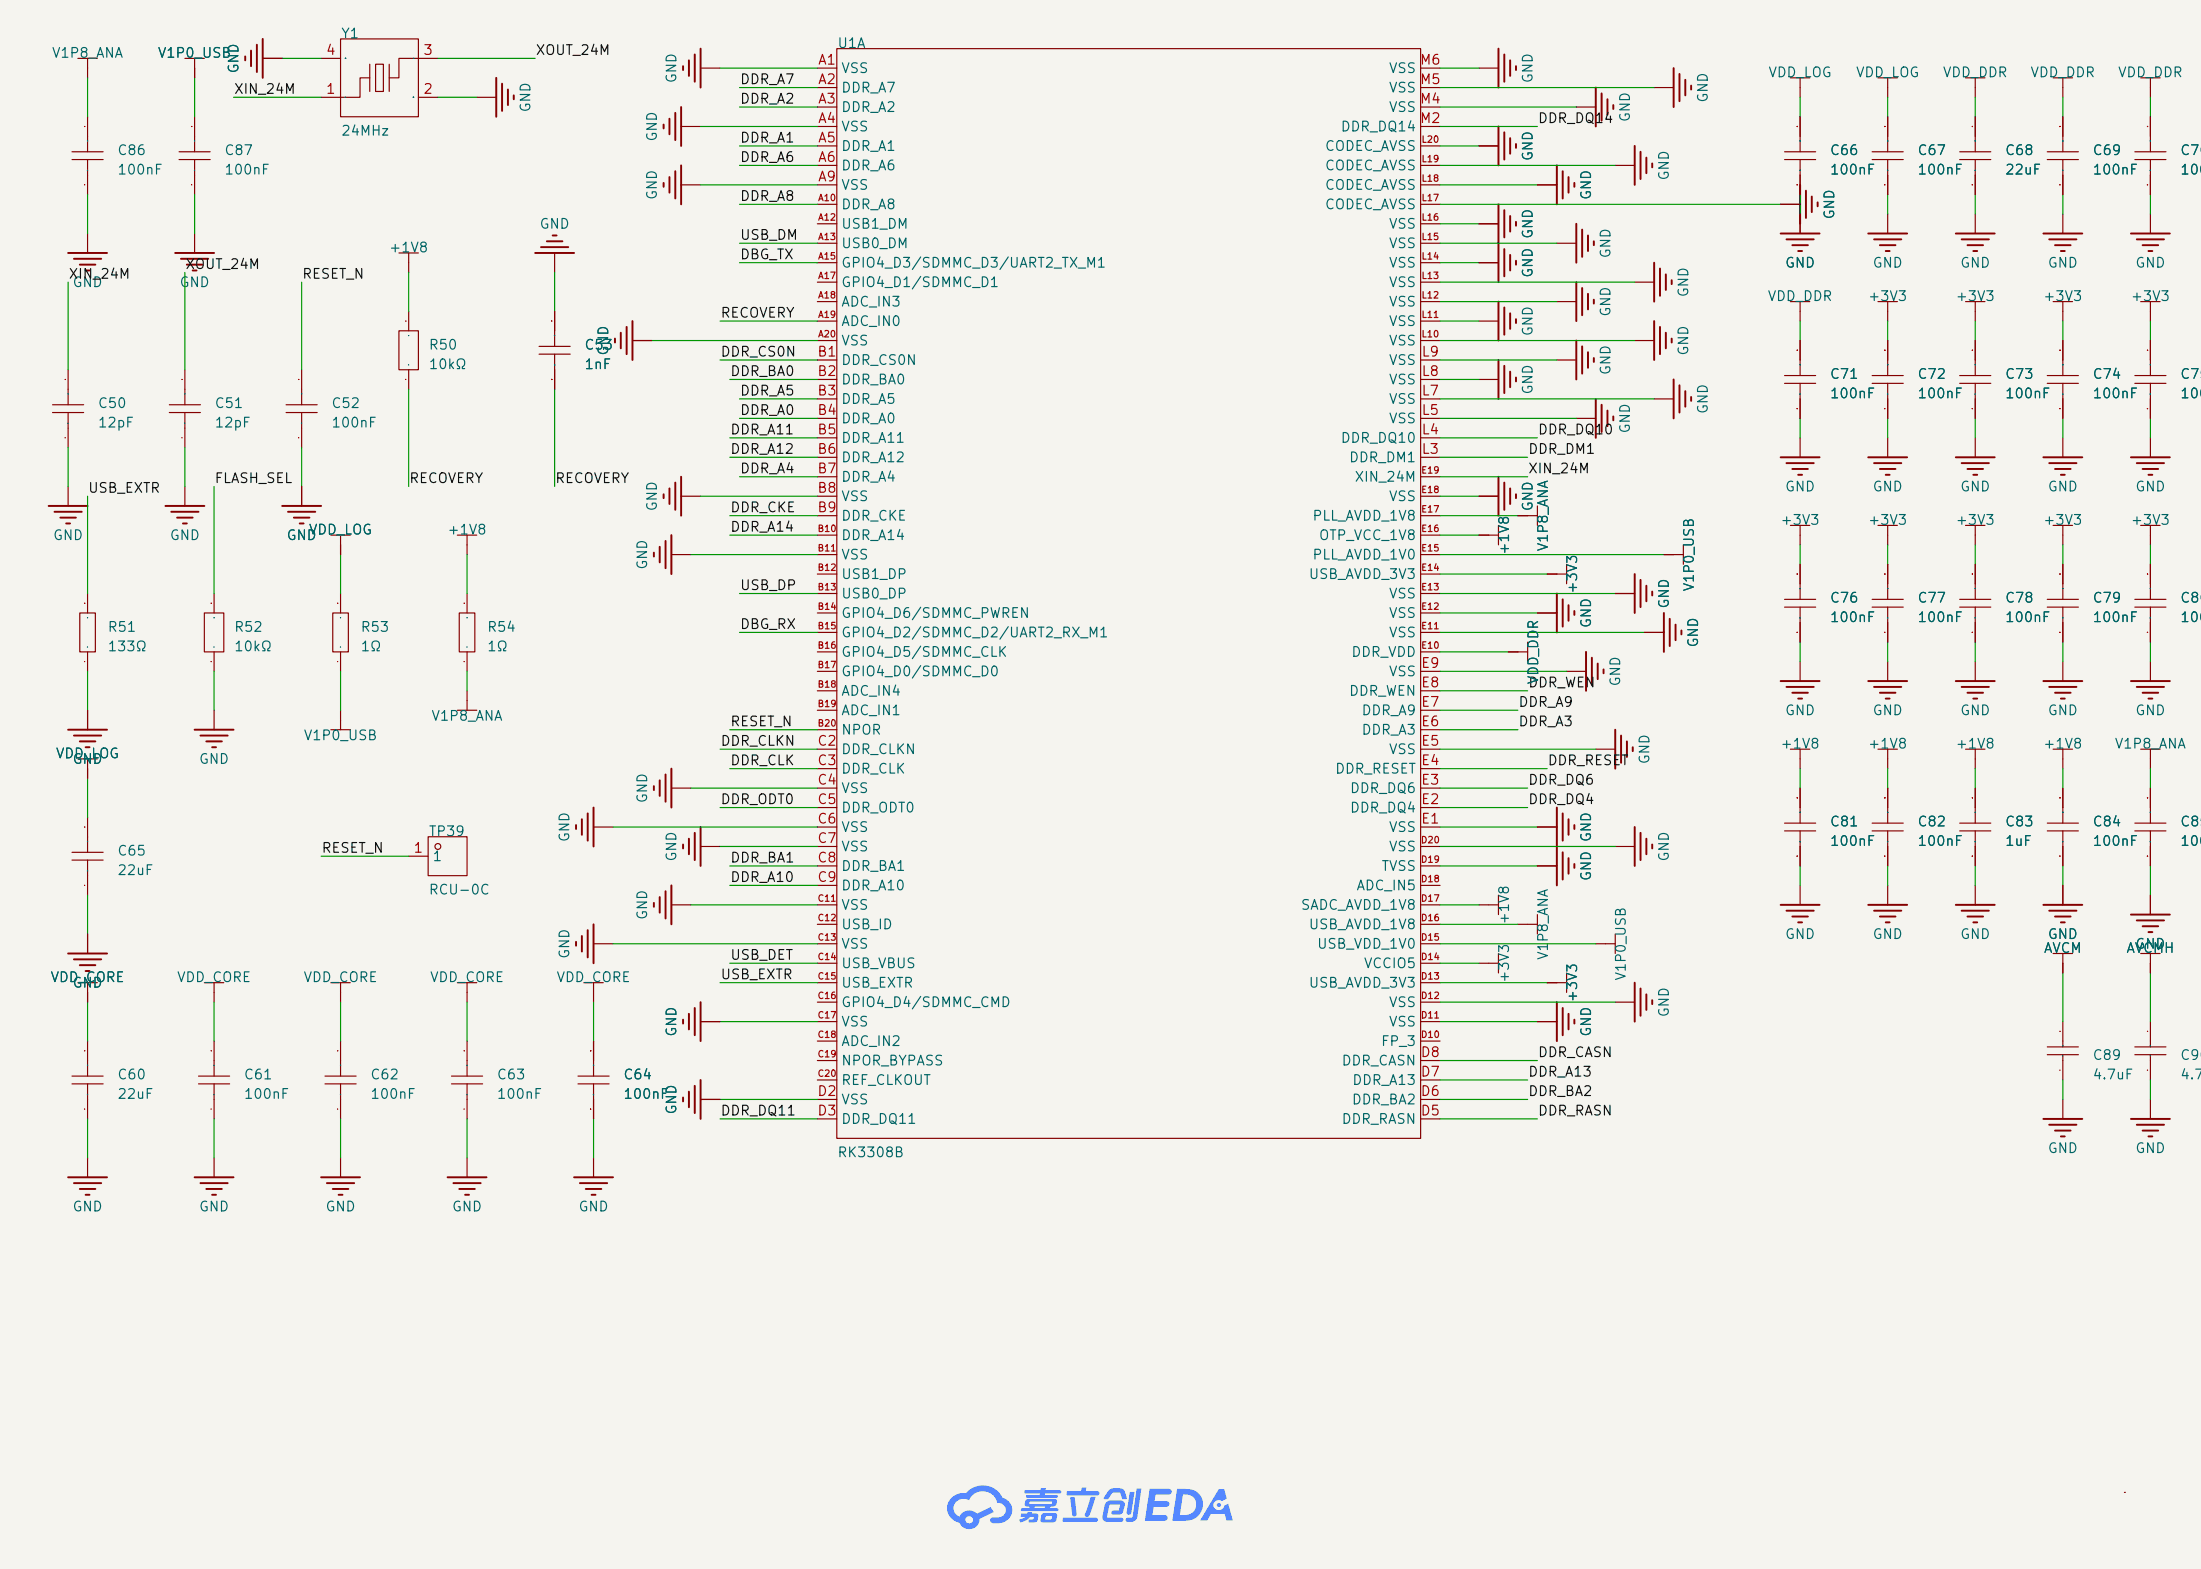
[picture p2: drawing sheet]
<svg xmlns="http://www.w3.org/2000/svg" width="287mm" height="205mm" viewBox="0 0 287 205" stroke-linecap="round" stroke-linejoin="round" font-family="sans-serif">
<path d="M0 0h287.3v204.8h-287.3z" fill="#f5f4ef" stroke="#f5f4ef" stroke-width=".13"/>
<g fill="none" stroke="#840000" stroke-width=".15">
<path d="M24.1 7.6h2.6M25.4 7.6v2.6M34.3 7.6h2.5M193 19.1h2.6M215.9 11.4h2.5M232.9 19.8h4.1M233.7 10.2h2.5M234.9 10.2v2.5M234.9 15.2v4.6M278.6 19.8h4.1M280.7 15.2v4.6M25.4 30.5v2.5"/>
<path d="M193 34.3h2.6M193 29.2h2.6M203.2 39.4h2.5M203.2 31.8h2.5M210.8 21.6h2.6M232.4 26.7h2.5M232.9 20.8h4.1M234.9 20.8v4.6M234.9 27.9v2.6M246.4 27.9v2.6M269.2 27.9v2.6M278.6 20.8h4.1"/>
<path d="M280.7 20.8v4.6M280.7 27.9v2.6M203.2 47h2.5M213.4 44.5h2.5M244.3 49h4.1M244.3 50h4.1M246.4 44.5v4.5M246.4 50v4.6M267.2 49h4.1M267.2 50h4.1M269.2 44.5v4.5M269.2 50v4.6"/>
<path d="M278.6 49h4.1M278.6 50h4.1M280.7 44.5v4.5M280.7 50v4.6M27.9 77.5v2.5M193 69.9h2.6M193 64.8h2.6M195.6 68.6v2.5M198.1 67.3h2.6M200.7 66v2.6M201.9 74.9h2.6M204.5 73.7v2.5"/>
<path d="M210.8 77.5h2.6M217.2 72.4h2.5M219.7 71.1v2.6M244.3 78.2h4.1M244.3 79.2h4.1M246.4 73.7v4.5M246.4 79.2v4.6M255.8 78.2h4M255.8 79.2h4M257.8 73.7v4.5M257.8 79.2v4.6M267.2 78.2h4.1"/>
<path d="M267.2 79.2h4.1M269.2 73.7v4.5M269.2 79.2v4.6M278.6 78.2h4.1M278.6 79.2h4.1M279.4 68.6h2.5M280.7 68.6v2.5M280.7 73.7v4.5M280.7 79.2v4.6M26.7 80h2.5v5.1h-2.5zM27.9 85.1v2.5M43.2 95.3h2.5"/>
<path d="M44.4 92.7v2.6M59.7 92.7h2.5M61 90.2v2.5M208.3 97.8h2.5M214.6 82.6h2.6M256.5 97.8h2.6M257.8 86.4v2.5M257.8 97.8v2.5M268 97.8h2.5M269.2 97.8v2.5M280.7 86.4v2.5M193 118.1h2.6"/>
<path d="M195.6 116.8v2.6M200.7 119.4v2.5M200.7 113h2.5M210.8 110.5h2.6M232.9 107.4h4.1M232.9 108.5h4.1M234.9 102.9v4.5M234.9 108.5v4.5M234.9 115.6v2.5M244.3 107.4h4.1M244.3 108.5h4.1M246.4 102.9v4.5"/>
<path d="M246.4 108.5v4.5M255.8 107.4h4M255.8 108.5h4M257.8 102.9v4.5M257.8 108.5v4.5M267.2 107.4h4.1M267.2 108.5h4.1M269.2 102.9v4.5M269.2 108.5v4.5M269.2 115.6v2.5M280.7 116.8v2.6M198.1 120.7h2.6"/>
<path d="M210.8 130.8h2.6M278.6 136.7h4.1M278.6 137.7h4.1M280.7 133.4v3.3M280.7 137.7v3.3M280.7 143.5v2.6M277.3 194.8h.1"/>
</g>
<g fill="none" stroke="#840000" stroke-width=".25">
<path d="M32 7.4v.5M32.8 6.6v2M33.5 5.8v3.6M34.3 5.1v5.1M195.6 16.5v5.1M196.3 17.3v3.5M197.1 18v2.1M197.9 18.8v.5M213.4 19.1v5M214.1 19.8v3.6M218.4 8.9v5.1M219.2 9.7v3.5"/>
<path d="M220 10.4v2M220.7 11.2v.5M22.9 33h5M23.6 33.8h3.6M24.4 34.5h2M25.1 35.3h.6M195.6 26.7v10.1M196.3 27.4v3.6M196.3 32.5v3.6M197.1 28.2v2M197.1 33.3v2M197.9 29v.5"/>
<path d="M197.9 34v.5M205.7 29.2v5.1M205.7 36.8v5.1M206.5 30v3.5M206.5 37.6v3.5M207.3 30.7v2.1M207.3 38.4v2M208 31.5v.5M208 39.1v.5M214.9 20.6v2M215.6 21.3v.5M232.4 30.5h5.1"/>
<path d="M233.2 31.2h3.5M233.9 32h2.1M234.7 32.8h.5M234.9 24.1v5.1M235.7 24.9v3.5M236.5 25.7v2M237.2 26.4v.5M243.8 30.5h5.1M244.6 31.2h3.6M245.4 32h2M246.1 32.8h.5M266.7 30.5h5.1"/>
<path d="M267.5 31.2h3.5M268.2 32h2.1M269 32.8h.5M278.1 30.5h5.1M278.9 31.2h3.5M279.7 32h2M280.4 32.8h.5M205.7 44.5v5M206.5 45.2v3.6M207.3 46v2M208 46.7v.5M215.9 41.9v5.1"/>
<path d="M216.7 42.7v3.5M217.4 43.4v2.1M218.2 44.2v.5M195.6 62.2v5.1M196.3 63v3.5M197.1 63.8v2M197.9 64.5v.5M213.4 74.9v5.1M214.1 75.7v3.5M214.9 76.5v2M215.6 77.2v.5M210.8 95.3v5"/>
<path d="M211.6 96v3.6M212.3 96.8v2M213.1 97.5v.5M217.2 80v5.1M217.9 80.8v3.5M218.7 81.5v2.1M219.5 82.3v.5M255.3 88.9h5M256 89.7h3.6M256.8 90.4h2M257.6 91.2h.5M278.1 88.9h5.1"/>
<path d="M278.9 89.7h3.5M279.7 90.4h2M280.4 91.2h.5M203.2 110.5v5.1M204 111.3v3.5M204.7 112v2M205.5 112.8v.5M213.4 108v5M214.1 108.7v3.6M214.9 109.5v2M215.6 110.2v.5M232.4 118.1h5.1"/>
<path d="M233.2 118.9h3.5M233.9 119.6h2.1M266.7 118.1h5.1M267.5 118.9h3.5M268.2 119.6h2.1M278.1 119.4h5.1M213.4 128.3v5.1M214.1 129v3.6M214.9 129.8v2M215.6 130.6v.5M234.7 120.4h.5M269 120.4h.5"/>
<path d="M278.9 120.1h3.5M279.7 120.9h2M280.4 121.7h.5M278.1 146.1h5.1M278.9 146.8h3.5M279.7 147.6h2M280.4 148.3h.5"/>
</g>
<g fill="#58f">
<path d="M124.2 195.5a2.61 2.61 0 0 1 1.9-.6l.5-.4a2.84 2.84 0 0 1 4.2 1 1.69 1.69 0 0 1 1.3 1.9 1.69 1.69 0 0 1-1.8 1.4h-.8l-.2-.2-.1-.2 .3-.3 1.1-.1 .3-.1 .3-.4 .1-.3-.1-.5-.3-.3-.4-.2a.35 .35 0 0 1-.4-.1 .35 .35 0 0 1-.1-.3 1.95 1.95 0 0 0-1.7-1.1 1.95 1.95 0 0 0-1.8 1.1l-.8-.2-.8 .3a1.17 1.17 0 0 0 .3 2.1 1.4 1.4 0 0 1 2.3-.4l1.8-.9 .4 .7-1.9 .9v.1a1.41 1.41 0 0 1-1.2 1.2 1.41 1.41 0 0 1-1.4-.9l-.8-.3h1.6l.1 .3 .4 .1 .4-.1 .1-.4-.2-.3-.3-.1-.4 .2-.1 .3h-1.6a1.85 1.85 0 0 1-.2-2.9z"/>
<path d="M133.3 197.6h.8l.1-.2h.5l-.1 .2h.8l.1 .3-.1 .6-.3 .2h-.8v-.4h.5l.1-.1v-.2h-.4a2.12 2.12 0 0 1-1.3 .7l-.2-.3 .9-.4h-.7z"/>
<path d="M133.8 194.5h2l.1-.3h.6l-.1 .3h1.9l.2 .3-.2 .1h-1.9v.2l1.6 .1 .1 .1-.2 .2h-3.9l-.1-.1 .1-.3h1.7v-.2h-1.9l-.1-.1z"/>
<path d="M133.9 195.8l.3-.1h3.6l.2 .2-.2 .5-.2 .2h-.5l-.1 .3h1l.1 .1v.1l-.1 .1h-4.7v-.3h1.1l-.1-.3h.7l.1 .3h1.2l.1-.3h-2.4l-.2-.1v-.3h.5l.1 .1h2.8h.1v-.2l-.1-.1h-2.7l-.1 .1-.1 .1h-.5z"/>
<path d="M136 197.6l.4-.1h1.4l.2 .3-.1 .7-.4 .2h-1.6l-.1-.2v-.2l1.4 .1 .1-.1v-.3l-.1-.1h-.6l-.1 .1-.1 .3h-.6z"/>
<path d="M139.7 195.4h.6l.2 2.3-.2 .2h-.2l-.2-.1z"/>
<path d="M139.3 194.7h1.8l.1-.5h.6l-.1 .5h1.6l.1 .1 .1 .1-.1 .2-.2 .1h-3.9l-.1-.1z"/>
<path d="M142.4 195.4h.6l-.8 2.3-.1 .2-.3 .1-.2-.1v-.2z"/>
<path d="M138.7 198.1h4.3l.2 .1 .1 .2-.1 .2-.2 .1h-4.2l-.1-.2z"/>
<path d="M144.7 194.5l.6-.2h1.2l.3 .4 .3 .9-.6 .1-.3-.9h-.8l-.3 .1-.5 .8h-.5v-.2z"/>
<path d="M144.4 196.1l.6-.2h1.3l.4 .2 .1 .4-.2 .8-.2 .2-.4 .2h-.8l-.1-.2 .1-.3 .8-.1 .2-.7h-1.3l-.4 1.6 .1 .1h1.8l.2 .2-.1 .3-.2 .1h-1.8l-.5-.3-.1-.4 .3-1.6z"/>
<path d="M147.5 194.7h.6l-.5 2.8-.1 .2h-.2l-.2-.1-.1-.2z"/>
<path d="M148.4 194.3h.6l-.6 3.7a.86 .86 0 0 1-.8 .7l-.5-.1-.2-.2 .2-.3h.6l.1-.1z"/>
<path d="M150.1 194.3h2.5l.3 .2v.4l-.3 .2h-1.8l-.1 .8h1.6l.3 .2v.3l-.1 .2-.2 .1h-1.7l-.2 1.1h1.8l.2 .3-.2 .4h-2.8z"/>
<path d="M153.6 194.3l1.4 .1 .7 .1 .6 .3 .4 .5 .3 .7-.1 .9-.3 .7-.6 .6-.9 .3h-2.1l.1-.7h1.5l.7-.1 .5-.4 .3-.7v-.7l-.3-.5-.6-.3h-.8l-.4 2.7h-.9z"/>
<path d="M159.1 194.4h.7l.3 1.2-.6 .3-.4-.1-.5 .1-.2 .4v.4l.4 .4h.4l.4-.2 .2-.4 .5-.2 .6 2.2h-.8l-.3-.9h-1.7l-.5 .9h-1z"/>
<circle cx="159.1" cy="196.5" r=".27"/>
</g>
<g fill="none" stroke="#840000" stroke-width=".15">
<path d="M9.4 19.8h4.1M10.2 7.6h2.5M11.4 7.6v2.6M11.4 15.2v4.6M23.4 19.8h4M25.4 8.9v1.3M25.4 15.2v4.6M34.3 7.6h2.5M41.9 7.6h2.5M44.4 5.1h10.2v10.1h-10.2zM48.3 10.2h-1.3v2.5h-5.1M48.3 8.4v3.5"/>
<path d="M49 8.4h1v3.5h-1zM50.8 8.4v3.5M54.6 12.7h2.5M57.1 7.6h-5v2.6h-1.3M62.2 12.7h2.6M88.9 16.5h2.5M91.4 8.9h2.6M106.7 14h2.5M106.7 8.9h2.5M106.7 11.4h2.5M106.7 16.5h2.5M106.7 19.1h2.5"/>
<path d="M109.2 6.4h76.2v142.2h-76.2zM185.4 14h2.6M185.4 8.9h2.6M185.4 11.4h2.6M185.4 16.5h2.6M185.4 19.1h2.6M193 8.9h2.6M193 19.1h2.6M205.7 14h2.6M234.9 15.2v2.6M244.3 19.8h4.1M245.1 10.2h2.5"/>
<path d="M246.4 10.2v2.5M246.4 15.2v4.6M255.8 19.8h4M256.5 10.2h2.6M257.8 10.2v2.5M257.8 15.2v4.6M267.2 19.8h4.1M268 10.2h2.5M269.2 10.2v2.5M269.2 15.2v4.6M279.4 10.2h2.5M280.7 10.2v2.5"/>
<path d="M280.7 15.2v2.6M9.4 20.8h4.1M11.4 20.8v4.6M11.4 30.5v2.5M23.4 20.8h4M25.4 20.8v4.6M52.1 33h2.5M53.3 33v2.6M72.4 33v2.6M88.9 24.1h2.5M106.7 39.4h2.5M106.7 36.8h2.5"/>
<path d="M106.7 24.1h2.5M106.7 21.6h2.5M106.7 26.7h2.5M106.7 29.2h2.5M106.7 31.8h2.5M106.7 34.3h2.5M185.4 39.4h2.6M185.4 36.8h2.6M185.4 24.1h2.6M185.4 21.6h2.6M185.4 26.7h2.6M185.4 29.2h2.6"/>
<path d="M185.4 31.8h2.6M185.4 34.3h2.6M193 29.2h2.6M193 34.3h2.6M200.7 24.1h2.5M213.4 36.8h2.5M232.4 26.7h2.5M233.7 39.4h2.5M234.9 22.9v2.5M234.9 27.9v2.6M234.9 39.4v2.5M244.3 20.8h4.1"/>
<path d="M245.1 39.4h2.5M246.4 20.8v4.6M246.4 39.4v2.5M255.8 20.8h4M256.5 39.4h2.6M257.8 20.8v4.6M257.8 27.9v2.6M257.8 39.4v2.5M267.2 20.8h4.1M268 39.4h2.5M269.2 20.8v4.6M269.2 39.4v2.5"/>
<path d="M279.4 39.4h2.5M280.7 22.9v2.5M280.7 39.4v2.5M6.9 52.8h4M6.9 53.8h4M8.9 48.3v4.5M8.9 53.8v4.6M22.1 52.8h4.1M22.1 53.8h4.1M24.1 48.3v4.5M24.1 53.8v4.6M37.3 52.8h4.1"/>
<path d="M37.3 53.8h4.1M39.4 48.3v4.5M39.4 53.8v4.6M52.1 43.2h2.5v5.1h-2.5zM53.3 40.6v2.6M53.3 48.3v2.5M70.4 45.2h4M70.4 46.2h4M72.4 40.6v4.6M72.4 46.2v4.6M82.5 44.5h2.6M106.7 49.5h2.5"/>
<path d="M106.7 41.9h2.5M106.7 54.6h2.5M106.7 52.1h2.5M106.7 44.5h2.5M106.7 47h2.5M106.7 57.2h2.5M106.7 59.7h2.5M185.4 49.5h2.6M185.4 41.9h2.6M185.4 54.6h2.6M185.4 52.1h2.6M185.4 44.5h2.6"/>
<path d="M185.4 47h2.6M185.4 57.2h2.6M185.4 59.7h2.6M193 49.5h2.6M193 41.9h2.6M205.7 54.6h2.6M215.9 52.1h2.5M232.9 49h4.1M232.9 50h4.1M234.9 44.5v4.5M234.9 50v4.6M234.9 57.2v2.5"/>
<path d="M246.4 44.5v2.5M246.4 52.1v2.5M246.4 57.2v2.5M255.8 49h4M255.8 50h4M257.8 44.5v4.5M257.8 50v4.6M257.8 57.2v2.5M269.2 44.5v2.5M269.2 52.1v2.5M269.2 57.2v2.5M280.7 44.5v2.5"/>
<path d="M280.7 52.1v2.5M280.7 57.2v2.5M8.9 63.5v2.5M11.4 77.5v2.5M24.1 63.5v2.5M39.4 63.5v2.5M43.2 69.9h2.5M44.4 69.9v2.5M44.4 77.5v2.5M59.7 69.9h2.5M61 69.9v2.5M61 77.5v2.5"/>
<path d="M87.6 72.4h2.6M88.9 64.8h2.5M106.7 69.9h2.5M106.7 62.2h2.5M106.7 64.8h2.5M106.7 67.3h2.5M106.7 72.4h2.5M106.7 74.9h2.5M106.7 77.5h2.5M185.4 69.9h2.6M185.4 62.2h2.6M185.4 64.8h2.6"/>
<path d="M185.4 67.3h2.6M185.4 72.4h2.6M185.4 74.9h2.6M185.4 77.5h2.6M193 69.9h1.3M193 64.8h2.6M198.1 67.3h1.3M201.9 74.9h1.3M210.8 77.5h2.6M217.2 72.4h1.2M232.9 78.2h4.1M232.9 79.2h4.1"/>
<path d="M233.7 68.6h2.5M234.9 68.6v2.5M234.9 73.7v4.5M234.9 79.2v4.6M245.1 68.6h2.5M246.4 68.6v2.5M246.4 73.7v2.5M256.5 68.6h2.6M257.8 68.6v2.5M257.8 73.7v2.5M268 68.6h2.5M269.2 68.6v2.5"/>
<path d="M269.2 73.7v2.5M280.7 73.7v2.5M10.2 99.1h2.5M10.4 80h2v5.1h-2zM11.4 85.1v2.5M11.4 92.7v2.6M11.4 99.1v2.5M27.9 92.7v2.6M43.4 80h2.1v5.1h-2.1zM44.4 85.1v2.5M59.9 80h2.1v5.1h-2.1zM61 85.1v2.5"/>
<path d="M106.7 80h2.5M106.7 97.8h2.5M106.7 87.6h2.5M106.7 85.1h2.5M106.7 82.6h2.5M106.7 90.2h2.5M106.7 92.7h2.5M106.7 95.3h2.5M185.4 80h2.6M185.4 97.8h2.6M185.4 87.6h2.6M185.4 85.1h2.6"/>
<path d="M185.4 82.6h2.6M185.4 90.2h2.6M185.4 92.7h2.6M185.4 95.3h2.6M196.8 85.1h2.6M199.4 83.8v2.6M200.7 80h2.5M204.5 87.6h2.5M214.6 82.6h2.6M233.7 97.8h2.5M234.9 86.4v2.5M234.9 97.8v2.5"/>
<path d="M245.1 97.8h2.5M246.4 81.3v2.5M246.4 86.4v2.5M246.4 97.8v2.5M257.8 81.3v2.5M269.2 81.3v2.5M269.2 86.4v2.5M279.4 97.8h2.5M280.7 81.3v2.5M280.7 97.8v2.5M9.4 111.3h4.1M9.4 112.3h4.1"/>
<path d="M11.4 106.7v4.6M11.4 112.3v4.5M53.3 111.8h2.6M55.9 109.2h5.1v5.1h-5.1zM77.5 108h2.5M87.6 118.1h2.6M87.6 102.9h2.6M91.4 110.5h2.6M106.7 108h2.5M106.7 118.1h2.5M106.7 100.3h2.5M106.7 102.9h2.5"/>
<path d="M106.7 105.4h2.5M106.7 110.5h2.5M106.7 113h2.5M106.7 115.6h2.5M185.4 108h2.6M185.4 118.1h2.6M185.4 100.3h2.6M185.4 102.9h2.6M185.4 105.4h2.6M185.4 110.5h2.6M185.4 113h2.6M185.4 115.6h2.6"/>
<path d="M200.7 108h2.5M200.7 113h2.5M234.9 102.9v2.5M234.9 110.5v2.5M246.4 102.9v2.5M246.4 110.5v2.5M246.4 115.6v2.5M257.8 102.9v2.5M257.8 110.5v2.5M257.8 115.6v2.5M269.2 102.9v2.5M269.2 110.5v2.5"/>
<path d="M269.2 115.6v2.5M278.6 107.4h4.1M278.6 108.5h4.1M280.7 102.9v4.5M280.7 108.5v4.5M280.7 116.8v2.6M10.2 128.3h2.5M11.4 121.9v2.6M11.4 128.3v2.5M11.4 135.9v4.6M26.7 128.3h2.5M27.9 128.3v2.5"/>
<path d="M27.9 135.9v4.6M43.2 128.3h2.5M44.4 128.3v2.5M44.4 135.9v4.6M59.7 128.3h2.5M61 128.3v2.5M61 135.9v4.6M76.2 128.3h2.5M77.5 123.2h2.5M77.5 128.3v2.5M77.5 135.9v4.6M91.4 133.4h2.6"/>
<path d="M106.7 123.2h2.5M106.7 133.4h2.5M106.7 128.3h2.5M106.7 125.7h2.5M106.7 120.7h2.5M106.7 130.8h2.5M106.7 135.9h2.5M106.7 138.4h2.5M185.4 123.2h2.6M185.4 133.4h2.6M185.4 128.3h2.6M185.4 125.7h2.6"/>
<path d="M185.4 120.7h2.6M185.4 130.8h2.6M185.4 135.9h2.6M185.4 138.4h2.6M193 125.7h2.6M195.6 124.5v2.5M200.7 133.4h2.5M201.9 128.3h2.6M204.5 127v2.5M208.3 123.2h2.5M210.8 121.9v2.6M267.2 136.7h4.1"/>
<path d="M267.2 137.7h4.1M268 124.5h2.5M269.2 124.5v2.5M269.2 133.4v3.3M269.2 137.7v3.3M279.4 124.5h2.5M280.7 124.5v2.5M9.4 140.5h4.1M9.4 141.5h4.1M11.4 141.5v4.6M11.4 151.1v2.6M25.9 140.5h4.1"/>
<path d="M25.9 141.5h4.1M27.9 141.5v4.6M27.9 151.1v2.6M42.4 140.5h4.1M42.4 141.5h4.1M44.4 141.5v4.6M44.4 151.1v2.6M58.9 140.5h4.1M58.9 141.5h4.1M61 141.5v4.6M61 151.1v2.6M75.4 140.5h4.1"/>
<path d="M75.4 141.5h4.1M77.5 141.5v4.6M77.5 151.1v2.6M91.4 143.5h2.6M106.7 141h2.5M106.7 143.5h2.5M106.7 146.1h2.5M185.4 141h2.6M185.4 143.5h2.6M185.4 146.1h2.6M269.2 143.5v2.6"/>
<circle cx="57.2" cy="110.5" r=".38"/>
</g>
<g fill="none" stroke="#840000" stroke-width=".25">
<path d="M64.8 10.2v5M65.5 10.9v3.6M66.3 11.7v2M67.1 12.4v.6M86.6 16.3v.5M87.4 15.5v2M88.1 14.7v3.6M88.9 14v5.1M89.2 8.6v.5M89.9 7.9v2M90.7 7.1v3.6M91.4 6.4v5"/>
<path d="M195.6 6.4v5M196.3 7.1v3.6M197.1 7.9v2M197.9 8.6v.5M208.3 11.4v5.1M209 12.2v3.5M209.8 13v2M210.6 13.7v.5M8.9 33h5.1M9.7 33.8h3.5M10.4 34.5h2M11.2 35.3h.5"/>
<path d="M69.8 33h5.1M70.6 32.3h3.6M71.4 31.5h2M72.1 30.7h.5M86.6 23.9v.5M87.4 23.1v2M88.1 22.4v3.5M88.9 21.6v5.1M195.6 39.4v5.1M203.2 21.6v5.1M204 22.4v3.5M204.7 23.1v2"/>
<path d="M205.5 23.9v.5M215.9 34.3v5.1M216.7 35.1v3.5M217.4 35.8v2M218.2 36.6v.5M255.3 30.5h5M256 31.2h3.6M256.8 32h2M257.6 32.8h.5M80.3 44.2v.5M81 43.4v2.1M81.8 42.7v3.5"/>
<path d="M82.5 41.9v5.1M195.6 47v5.1M196.3 40.1v3.6M196.3 47.8v3.5M197.1 40.9v2M197.1 48.5v2M197.9 41.7v.5M197.9 49.3v.5M208.3 52.1v5.1M209 52.8v3.6M209.8 53.6v2M210.6 54.4v.5"/>
<path d="M218.4 49.5v5.1M219.2 50.3v3.5M220 51.1v2M220.7 51.8v.5M232.4 59.7h5.1M243.8 59.7h5.1M255.3 59.7h5M266.7 59.7h5.1M278.1 59.7h5.1M6.3 66h5.1M7.1 66.8h3.6M7.9 67.6h2"/>
<path d="M8.6 68.3h.5M21.6 66h5.1M22.4 66.8h3.5M23.1 67.6h2M23.9 68.3h.5M36.8 66h5.1M37.6 66.8h3.5M38.4 67.6h2M39.1 68.3h.5M85.3 72.1v.5M86.1 71.4v2M86.6 64.5v.5"/>
<path d="M86.9 70.6v3.6M87.4 63.8v2M87.6 69.9v5M88.1 63v3.5M88.9 62.2v5.1M203.2 77.5v5.1M204 78.2v3.6M204.7 79v2M205.5 79.8v.5M233.2 60.5h3.5M233.9 61.2h2.1M234.7 62h.5"/>
<path d="M244.6 60.5h3.6M245.4 61.2h2M246.1 62h.5M256 60.5h3.6M256.8 61.2h2M257.6 62h.5M267.5 60.5h3.5M268.2 61.2h2.1M269 62h.5M278.9 60.5h3.5M279.7 61.2h2M280.4 62h.5"/>
<path d="M8.9 95.3h5.1M9.7 96h3.5M10.4 96.8h2M11.2 97.5h.5M25.4 95.3h5.1M26.2 96h3.5M26.9 96.8h2.1M27.7 97.5h.5M207 85.1v5.1M207.8 85.9v3.5M208.5 86.6v2M209.3 87.4v.5"/>
<path d="M232.4 88.9h5.1M233.2 89.7h3.5M233.9 90.4h2.1M234.7 91.2h.5M243.8 88.9h5.1M244.6 89.7h3.6M245.4 90.4h2M246.1 91.2h.5M266.7 88.9h5.1M267.5 89.7h3.5M268.2 90.4h2.1M269 91.2h.5"/>
<path d="M75.2 107.7v.5M75.9 106.9v2.1M76.7 106.2v3.5M77.5 105.4v5.1M85.3 102.6v.5M85.3 117.9v.5M86.1 101.9v2M86.1 117.1v2M86.9 101.1v3.5M86.9 116.3v3.6M87.6 100.3v5.1M87.6 115.6v5.1"/>
<path d="M89.2 110.2v.5M89.9 109.5v2M90.7 108.7v3.6M91.4 108v5M203.2 105.4v5.1M204 106.2v3.5M204.7 106.9v2.1M205.5 107.7v.5M243.8 118.1h5.1M244.6 118.9h3.6M245.4 119.6h2M255.3 118.1h5"/>
<path d="M256 118.9h3.6M256.8 119.6h2M8.9 124.5h5.1M9.7 125.2h3.5M10.4 126h2M11.2 126.7h.5M75.2 122.9v.5M75.9 122.2v2M76.7 121.4v3.6M77.5 120.7v5M89.2 133.1v.5M89.9 132.3v2.1"/>
<path d="M90.7 131.6v3.5M91.4 130.8v5.1M203.2 130.8v5.1M204 131.6v3.5M204.7 132.3v2.1M205.5 133.1v.5M246.1 120.4h.5M257.6 120.4h.5M8.9 153.7h5.1M9.7 154.4h3.5M10.4 155.2h2M11.2 156h.5"/>
<path d="M25.4 153.7h5.1M26.2 154.4h3.5M26.9 155.2h2.1M27.7 156h.5M41.9 153.7h5.1M42.7 154.4h3.5M43.4 155.2h2.1M44.2 156h.5M58.4 153.7h5.1M59.2 154.4h3.5M59.9 155.2h2.1M60.7 156h.5"/>
<path d="M74.9 153.7h5.1M75.7 154.4h3.5M76.5 155.2h2M77.2 156h.5M89.2 143.3v.5M89.9 142.5v2M90.7 141.7v3.6M91.4 141v5.1M266.7 146.1h5.1M267.5 146.8h3.5M268.2 147.6h2.1M269 148.3h.5"/>
</g>
<g fill="none" stroke="#009600" stroke-width=".15">
<path d="M11.4 10.2v5M25.4 10.2v5M30.5 12.7h11.4M36.8 7.6h5.1M57.1 7.6h12.7M57.1 12.7h5.1M91.4 16.5h15.3M94 8.9h12.7M96.5 19.1h10.2M96.5 14h10.2M96.5 11.4h10.2M188 19.1h5"/>
<path d="M188 14h17.7M188 8.9h5M188 11.4h27.9M188 16.5h12.7M234.9 12.7v2.5M246.4 12.7v2.5M257.8 12.7v2.5M269.2 12.7v2.5M280.7 12.7v2.5M8.9 36.8v11.5M11.4 25.4v5.1M24.1 35.6v12.7"/>
<path d="M25.4 25.4v5.1M39.4 36.8v11.5M53.3 35.6v5M72.4 35.6v5M91.4 24.1h15.3M96.5 34.3h10.2M96.5 21.6h10.2M96.5 26.7h10.2M96.5 31.8h10.2M188 24.1h12.7M188 34.3h5M188 21.6h22.8"/>
<path d="M188 26.7h44.4M188 31.8h15.2M188 29.2h5M188 39.4h15.2M188 36.8h25.4M234.9 25.4v2.5M246.4 25.4v2.5M257.8 25.4v2.5M269.2 25.4v2.5M280.7 25.4v2.5M8.9 58.4v5.1M24.1 58.4v5.1"/>
<path d="M39.4 58.4v5.1M53.3 50.8v12.7M72.4 50.8v12.7M85.1 44.5h21.6M94 47h12.7M94 41.9h12.7M95.2 59.7h11.5M95.2 57.2h11.5M95.2 49.5h11.5M96.5 54.6h10.2M96.5 52.1h10.2M188 47h15.2"/>
<path d="M188 54.6h17.7M188 59.7h11.4M188 44.5h25.4M188 57.2h12.7M188 52.1h27.9M188 49.5h5M188 41.9h5M234.9 41.9v2.6M234.9 54.6v2.6M246.4 41.9v2.6M246.4 54.6v2.6M257.8 41.9v2.6"/>
<path d="M257.8 54.6v2.6M269.2 41.9v2.6M269.2 54.6v2.6M280.7 41.9v2.6M280.7 54.6v2.6M11.4 64.8v12.7M27.9 63.5v14M44.4 72.4v5.1M61 72.4v5.1M90.2 72.4h16.5M91.4 64.8h15.3M95.2 69.9h11.5"/>
<path d="M95.2 67.3h11.5M96.5 62.2h10.2M96.5 77.5h10.2M188 72.4h29.2M188 62.2h11.4M188 69.9h5M188 67.3h10.1M188 64.8h5M188 77.5h22.8M188 74.9h13.9M234.9 71.1v2.6M246.4 71.1v2.6"/>
<path d="M257.8 71.1v2.6M269.2 71.1v2.6M280.7 71.1v2.6M11.4 87.6v5.1M27.9 87.6v5.1M44.4 87.6v5.1M61 87.6v2.6M94 97.8h12.7M95.2 95.3h11.5M96.5 82.6h10.2M188 85.1h8.8M188 82.6h26.6"/>
<path d="M188 97.8h20.3M188 87.6h16.5M188 95.3h10.1M188 92.7h10.1M188 90.2h11.4M188 80h12.7M234.9 83.8v2.6M246.4 83.8v2.6M257.8 83.8v2.6M269.2 83.8v2.6M280.7 83.8v2.6M11.4 101.6v5.1"/>
<path d="M11.4 116.8v5.1M41.9 111.8h11.4M80 108h26.7M90.2 102.9h16.5M90.2 118.1h16.5M94 105.4h12.7M94 110.5h12.7M95.2 113h11.5M95.2 100.3h11.5M95.2 115.6h11.5M188 113h12.7M188 105.4h11.4"/>
<path d="M188 110.5h22.8M188 100.3h13.9M188 102.9h11.4M188 118.1h5M188 108h12.7M234.9 100.3v2.6M234.9 113v2.6M246.4 100.3v2.6M246.4 113v2.6M257.8 100.3v2.6M257.8 113v2.6M269.2 100.3v2.6"/>
<path d="M269.2 113v2.6M280.7 100.3v2.6M280.7 113v3.8M11.4 130.8v5.1M27.9 130.8v5.1M44.4 130.8v5.1M61 130.8v5.1M77.5 130.8v5.1M80 123.2h26.7M94 128.3h12.7M94 133.4h12.7M95.2 125.7h11.5"/>
<path d="M188 123.2h20.3M188 120.7h10.1M188 130.8h22.8M188 128.3h13.9M188 138.4h12.7M188 125.7h5M188 133.4h12.7M269.2 127v6.4M280.7 127v6.4M11.4 146.1v5M27.9 146.1v5M44.4 146.1v5"/>
<path d="M61 146.1v5M77.5 146.1v5M94 146.1h12.7M94 143.5h12.7M188 141h11.4M188 146.1h12.7M188 143.5h11.4M269.2 141v2.5M280.7 141v2.5"/>
</g>
<g font-size="1.3" fill="#006464">
<text x="44.4" y="5.3">Y1</text>
<text x="6.7" y="7.9">V1P8_ANA</text>
<text x="20.5" y="7.9">V1P0_USB</text>
<text x="31.4" y="9.7" transform="rotate(-90 31.4 9.7)">GND</text>
<text x="88.6" y="11" transform="rotate(-90 88.6 11)">GND</text>
<text x="109.2" y="6.6">U1A</text>
<text x="109.7" y="9.9">VSS</text>
<text x="181.2" y="9.9">VSS</text>
<text x="200.4" y="11" transform="rotate(-90 200.4 11)">GND</text>
<text x="230.7" y="10.4">VDD_LOG</text>
<text x="242.1" y="10.4">VDD_LOG</text>
<text x="253.5" y="10.4">VDD_DDR</text>
<text x="264.9" y="10.4">VDD_DDR</text>
<text x="276.3" y="10.4">VDD_DDR</text>
<text x="69.5" y="14.8" transform="rotate(-90 69.5 14.8)">GND</text>
<text x="109.7" y="12.4">DDR_A7</text>
<text x="109.7" y="14.9">DDR_A2</text>
<text x="109.7" y="17.5">VSS</text>
<text x="174.9" y="17.5">DDR_DQ14</text>
<text x="181.2" y="14.9">VSS</text>
<text x="181.2" y="12.4">VSS</text>
<text x="213.1" y="16" transform="rotate(-90 213.1 16)">GND</text>
<text x="223.2" y="13.5" transform="rotate(-90 223.2 13.5)">GND</text>
<text x="15.2" y="20.6">C86</text>
<text x="15.2" y="23.1">100nF</text>
<text x="29.2" y="20.6">C87</text>
<text x="29.2" y="23.1">100nF</text>
<text x="44.4" y="18">24MHz</text>
<text x="86.1" y="18.6" transform="rotate(-90 86.1 18.6)">GND</text>
<text x="109.7" y="20">DDR_A1</text>
<text x="109.7" y="22.6">DDR_A6</text>
<text x="172.8" y="22.6">CODEC_AVSS</text>
<text x="172.8" y="20">CODEC_AVSS</text>
<text x="200.4" y="21.1" transform="rotate(-90 200.4 21.1)">GND</text>
<text x="218.1" y="23.7" transform="rotate(-90 218.1 23.7)">GND</text>
<text x="238.7" y="20.6">C66</text>
<text x="238.7" y="23.1">100nF</text>
<text x="250.2" y="20.6">C67</text>
<text x="250.2" y="23.1">100nF</text>
<text x="261.6" y="20.6">C68</text>
<text x="261.6" y="23.1">22uF</text>
<text x="273" y="20.6">C69</text>
<text x="273" y="23.1">100nF</text>
<text x="284.5" y="20.6">C70</text>
<text x="284.5" y="23.1">100n</text>
<text x="86.1" y="26.2" transform="rotate(-90 86.1 26.2)">GND</text>
<text x="109.7" y="25.1">VSS</text>
<text x="109.7" y="27.6">DDR_A8</text>
<text x="172.8" y="27.6">CODEC_AVSS</text>
<text x="172.8" y="25.1">CODEC_AVSS</text>
<text x="208" y="26.2" transform="rotate(-90 208 26.2)">GND</text>
<text x="239.7" y="28.7" transform="rotate(-90 239.7 28.7)">GND</text>
<text x="50.7" y="33.3">+1V8</text>
<text x="70.3" y="30.2">GND</text>
<text x="109.7" y="30.2">USB1_DM</text>
<text x="109.7" y="32.7">USB0_DM</text>
<text x="109.7" y="35.3">GPIO4_D3/SDMMC_D3/UART2_TX_M1</text>
<text x="181.2" y="35.3">VSS</text>
<text x="181.2" y="32.7">VSS</text>
<text x="181.2" y="30.2">VSS</text>
<text x="200.4" y="31.3" transform="rotate(-90 200.4 31.3)">GND</text>
<text x="210.5" y="33.8" transform="rotate(-90 210.5 33.8)">GND</text>
<text x="232.9" y="35.3">GND</text>
<text x="244.3" y="35.3">GND</text>
<text x="255.7" y="35.3">GND</text>
<text x="267.2" y="35.3">GND</text>
<text x="278.6" y="35.3">GND</text>
<text x="9.4" y="37.8">GND</text>
<text x="23.3" y="37.8">GND</text>
<text x="109.7" y="37.8">GPIO4_D1/SDMMC_D1</text>
<text x="109.7" y="40.3">ADC_IN3</text>
<text x="181.2" y="40.3">VSS</text>
<text x="181.2" y="37.8">VSS</text>
<text x="200.4" y="36.4" transform="rotate(-90 200.4 36.4)">GND</text>
<text x="210.5" y="41.4" transform="rotate(-90 210.5 41.4)">GND</text>
<text x="220.7" y="38.9" transform="rotate(-90 220.7 38.9)">GND</text>
<text x="230.6" y="39.6">VDD_DDR</text>
<text x="243.7" y="39.6">+3V3</text>
<text x="255.1" y="39.6">+3V3</text>
<text x="266.6" y="39.6">+3V3</text>
<text x="278" y="39.6">+3V3</text>
<text x="55.9" y="46">R50</text>
<text x="76.2" y="46">C53</text>
<text x="79.7" y="46.5" transform="rotate(-90 79.7 46.5)">GND</text>
<text x="109.7" y="42.9">ADC_IN0</text>
<text x="109.7" y="45.4">VSS</text>
<text x="109.7" y="48">DDR_CS0N</text>
<text x="181.2" y="48">VSS</text>
<text x="181.2" y="45.4">VSS</text>
<text x="181.2" y="42.9">VSS</text>
<text x="200.4" y="44" transform="rotate(-90 200.4 44)">GND</text>
<text x="220.7" y="46.5" transform="rotate(-90 220.7 46.5)">GND</text>
<text x="12.7" y="53.6">C50</text>
<text x="27.9" y="53.6">C51</text>
<text x="43.2" y="53.6">C52</text>
<text x="55.9" y="48.5">10kΩ</text>
<text x="76.2" y="48.5">1nF</text>
<text x="109.7" y="50.5">DDR_BA0</text>
<text x="109.7" y="53">DDR_A5</text>
<text x="181.2" y="53">VSS</text>
<text x="181.2" y="50.5">VSS</text>
<text x="200.4" y="51.6" transform="rotate(-90 200.4 51.6)">GND</text>
<text x="210.5" y="49.1" transform="rotate(-90 210.5 49.1)">GND</text>
<text x="238.7" y="49.8">C71</text>
<text x="238.7" y="52.3">100nF</text>
<text x="250.2" y="49.8">C72</text>
<text x="250.2" y="52.3">100nF</text>
<text x="261.6" y="49.8">C73</text>
<text x="261.6" y="52.3">100nF</text>
<text x="273" y="49.8">C74</text>
<text x="273" y="52.3">100nF</text>
<text x="284.5" y="49.8">C75</text>
<text x="284.5" y="52.3">100n</text>
<text x="12.7" y="56.1">12pF</text>
<text x="27.9" y="56.1">12pF</text>
<text x="43.2" y="56.1">100nF</text>
<text x="109.7" y="55.6">DDR_A0</text>
<text x="109.7" y="58.1">DDR_A11</text>
<text x="174.9" y="58.1">DDR_DQ10</text>
<text x="181.2" y="55.6">VSS</text>
<text x="213.1" y="56.7" transform="rotate(-90 213.1 56.7)">GND</text>
<text x="223.2" y="54.1" transform="rotate(-90 223.2 54.1)">GND</text>
<text x="109.7" y="60.7">DDR_A12</text>
<text x="109.7" y="63.2">DDR_A4</text>
<text x="109.7" y="65.7">VSS</text>
<text x="176" y="60.7">DDR_DM1</text>
<text x="176.7" y="63.2">XIN_24M</text>
<text x="181.2" y="65.7">VSS</text>
<text x="232.9" y="64.5">GND</text>
<text x="244.3" y="64.5">GND</text>
<text x="255.7" y="64.5">GND</text>
<text x="267.2" y="64.5">GND</text>
<text x="278.6" y="64.5">GND</text>
<text x="6.8" y="70.8">GND</text>
<text x="22.1" y="70.8">GND</text>
<text x="37.3" y="70.8">GND</text>
<text x="40.2" y="70.1">VDD_LOG</text>
<text x="58.3" y="70.1">+1V8</text>
<text x="86.1" y="66.8" transform="rotate(-90 86.1 66.8)">GND</text>
<text x="109.7" y="68.3">DDR_CKE</text>
<text x="109.7" y="70.8">DDR_A14</text>
<text x="171.2" y="68.3">PLL_AVDD_1V8</text>
<text x="172" y="70.8">OTP_VCC_1V8</text>
<text x="200.4" y="66.8" transform="rotate(-90 200.4 66.8)">GND</text>
<text x="232.3" y="68.8">+3V3</text>
<text x="243.7" y="68.8">+3V3</text>
<text x="255.1" y="68.8">+3V3</text>
<text x="266.6" y="68.8">+3V3</text>
<text x="278" y="68.8">+3V3</text>
<text x="84.8" y="74.5" transform="rotate(-90 84.8 74.5)">GND</text>
<text x="109.7" y="73.4">VSS</text>
<text x="109.7" y="75.9">USB1_DP</text>
<text x="170.7" y="75.9">USB_AVDD_3V3</text>
<text x="171.2" y="73.4">PLL_AVDD_1V0</text>
<text x="197.3" y="72.5" transform="rotate(-90 197.3 72.5)">+1V8</text>
<text x="202.3" y="72.1" transform="rotate(-90 202.3 72.1)">V1P8_ANA</text>
<text x="206.2" y="77.6" transform="rotate(-90 206.2 77.6)">+3V3</text>
<text x="221.4" y="77.3" transform="rotate(-90 221.4 77.3)">V1P0_USB</text>
<text x="14" y="82.8">R51</text>
<text x="30.5" y="82.8">R52</text>
<text x="47" y="82.8">R53</text>
<text x="63.5" y="82.8">R54</text>
<text x="109.7" y="78.4">USB0_DP</text>
<text x="109.7" y="81">GPIO4_D6/SDMMC_PWREN</text>
<text x="109.7" y="83.5">GPIO4_D2/SDMMC_D2/UART2_RX_M1</text>
<text x="181.2" y="83.5">VSS</text>
<text x="181.2" y="81">VSS</text>
<text x="181.2" y="78.4">VSS</text>
<text x="208" y="82.1" transform="rotate(-90 208 82.1)">GND</text>
<text x="218.1" y="79.5" transform="rotate(-90 218.1 79.5)">GND</text>
<text x="238.7" y="79">C76</text>
<text x="238.7" y="81.5">100nF</text>
<text x="250.2" y="79">C77</text>
<text x="250.2" y="81.5">100nF</text>
<text x="261.6" y="79">C78</text>
<text x="261.6" y="81.5">100nF</text>
<text x="273" y="79">C79</text>
<text x="273" y="81.5">100nF</text>
<text x="284.5" y="79">C80</text>
<text x="284.5" y="81.5">100n</text>
<text x="14" y="85.3">133Ω</text>
<text x="30.5" y="85.3">10kΩ</text>
<text x="47" y="85.3">1Ω</text>
<text x="63.5" y="85.3">1Ω</text>
<text x="109.7" y="86.1">GPIO4_D5/SDMMC_CLK</text>
<text x="109.7" y="88.6">GPIO4_D0/SDMMC_D0</text>
<text x="176.3" y="86.1">DDR_VDD</text>
<text x="181.2" y="88.6">VSS</text>
<text x="201.1" y="89.4" transform="rotate(-90 201.1 89.4)">VDD_DDR</text>
<text x="211.8" y="89.7" transform="rotate(-90 211.8 89.7)">GND</text>
<text x="221.9" y="84.6" transform="rotate(-90 221.9 84.6)">GND</text>
<text x="56.2" y="94.4">V1P8_ANA</text>
<text x="109.7" y="91.1">ADC_IN4</text>
<text x="109.7" y="93.7">ADC_IN1</text>
<text x="176" y="91.1">DDR_WEN</text>
<text x="177.6" y="93.7">DDR_A9</text>
<text x="232.9" y="93.7">GND</text>
<text x="244.3" y="93.7">GND</text>
<text x="255.7" y="93.7">GND</text>
<text x="267.2" y="93.7">GND</text>
<text x="278.6" y="93.7">GND</text>
<text x="7.2" y="99.3">VDD_LOG</text>
<text x="9.4" y="100">GND</text>
<text x="25.9" y="100">GND</text>
<text x="39.5" y="96.9">V1P0_USB</text>
<text x="109.7" y="96.2">NPOR</text>
<text x="109.7" y="98.8">DDR_CLKN</text>
<text x="109.7" y="101.3">DDR_CLK</text>
<text x="174.2" y="101.3">DDR_RESET</text>
<text x="177.6" y="96.2">DDR_A3</text>
<text x="181.2" y="98.8">VSS</text>
<text x="215.6" y="99.9" transform="rotate(-90 215.6 99.9)">GND</text>
<text x="232.3" y="98">+1V8</text>
<text x="243.7" y="98">+1V8</text>
<text x="255.1" y="98">+1V8</text>
<text x="266.6" y="98">+1V8</text>
<text x="275.9" y="98">V1P8_ANA</text>
<text x="84.8" y="104.9" transform="rotate(-90 84.8 104.9)">GND</text>
<text x="109.7" y="103.8">VSS</text>
<text x="109.7" y="106.4">DDR_ODT0</text>
<text x="176.1" y="106.4">DDR_DQ4</text>
<text x="176.1" y="103.8">DDR_DQ6</text>
<text x="15.2" y="112">C65</text>
<text x="55.9" y="109.5">TP39</text>
<text x="56.4" y="112.7">1</text>
<text x="74.6" y="110" transform="rotate(-90 74.6 110)">GND</text>
<text x="88.6" y="112.6" transform="rotate(-90 88.6 112.6)">GND</text>
<text x="109.7" y="108.9">VSS</text>
<text x="109.7" y="111.5">VSS</text>
<text x="109.7" y="114">DDR_BA1</text>
<text x="180.2" y="114">TVSS</text>
<text x="181.2" y="111.5">VSS</text>
<text x="181.2" y="108.9">VSS</text>
<text x="208" y="110" transform="rotate(-90 208 110)">GND</text>
<text x="218.1" y="112.6" transform="rotate(-90 218.1 112.6)">GND</text>
<text x="238.7" y="108.2">C81</text>
<text x="238.7" y="110.7">100nF</text>
<text x="250.2" y="108.2">C82</text>
<text x="250.2" y="110.7">100nF</text>
<text x="261.6" y="108.2">C83</text>
<text x="261.6" y="110.7">1uF</text>
<text x="273" y="108.2">C84</text>
<text x="273" y="110.7">100nF</text>
<text x="284.5" y="108.2">C85</text>
<text x="284.5" y="110.7">100n</text>
<text x="15.2" y="114.5">22uF</text>
<text x="55.9" y="117.1">RCU-0C</text>
<text x="109.7" y="116.5">DDR_A10</text>
<text x="109.7" y="119.1">VSS</text>
<text x="169.7" y="119.1">SADC_AVDD_1V8</text>
<text x="176.9" y="116.5">ADC_IN5</text>
<text x="208" y="115.1" transform="rotate(-90 208 115.1)">GND</text>
<text x="74.6" y="125.3" transform="rotate(-90 74.6 125.3)">GND</text>
<text x="84.8" y="120.2" transform="rotate(-90 84.8 120.2)">GND</text>
<text x="109.7" y="121.6">USB_ID</text>
<text x="109.7" y="124.2">VSS</text>
<text x="170.7" y="121.6">USB_AVDD_1V8</text>
<text x="171.8" y="124.2">USB_VDD_1V0</text>
<text x="197.3" y="120.8" transform="rotate(-90 197.3 120.8)">+1V8</text>
<text x="202.3" y="125.4" transform="rotate(-90 202.3 125.4)">V1P8_ANA</text>
<text x="232.9" y="122.9">GND</text>
<text x="244.3" y="122.9">GND</text>
<text x="255.7" y="122.9">GND</text>
<text x="266.7" y="124.7">AVCM</text>
<text x="267.2" y="122.9">GND</text>
<text x="277.4" y="124.7">AVCMH</text>
<text x="278.6" y="124.2">GND</text>
<text x="6.5" y="128.5">VDD_CORE</text>
<text x="9.4" y="129.2">GND</text>
<text x="23" y="128.5">VDD_CORE</text>
<text x="39.5" y="128.5">VDD_CORE</text>
<text x="56" y="128.5">VDD_CORE</text>
<text x="72.5" y="128.5">VDD_CORE</text>
<text x="109.7" y="126.7">USB_VBUS</text>
<text x="109.7" y="129.2">USB_EXTR</text>
<text x="109.7" y="131.8">GPIO4_D4/SDMMC_CMD</text>
<text x="170.7" y="129.2">USB_AVDD_3V3</text>
<text x="177.9" y="126.7">VCCIO5</text>
<text x="181.2" y="131.8">VSS</text>
<text x="197.3" y="128.4" transform="rotate(-90 197.3 128.4)">+3V3</text>
<text x="206.2" y="130.9" transform="rotate(-90 206.2 130.9)">+3V3</text>
<text x="212.5" y="128.1" transform="rotate(-90 212.5 128.1)">V1P0_USB</text>
<text x="88.6" y="135.4" transform="rotate(-90 88.6 135.4)">GND</text>
<text x="109.7" y="134.3">VSS</text>
<text x="109.7" y="136.9">ADC_IN2</text>
<text x="180.1" y="136.9">FP_3</text>
<text x="181.2" y="134.3">VSS</text>
<text x="208" y="135.4" transform="rotate(-90 208 135.4)">GND</text>
<text x="218.1" y="132.9" transform="rotate(-90 218.1 132.9)">GND</text>
<text x="15.2" y="141.2">C60</text>
<text x="15.2" y="143.7">22uF</text>
<text x="31.7" y="141.2">C61</text>
<text x="31.7" y="143.7">100nF</text>
<text x="48.2" y="141.2">C62</text>
<text x="48.2" y="143.7">100nF</text>
<text x="64.8" y="141.2">C63</text>
<text x="64.8" y="143.7">100nF</text>
<text x="81.3" y="141.2">C64</text>
<text x="81.3" y="143.7">100nF</text>
<text x="109.7" y="139.4">NPOR_BYPASS</text>
<text x="109.7" y="141.9">REF_CLKOUT</text>
<text x="175" y="139.4">DDR_CASN</text>
<text x="176.4" y="141.9">DDR_A13</text>
<text x="273" y="138.7">C89</text>
<text x="273" y="141.2">4.7uF</text>
<text x="284.5" y="138.7">C90</text>
<text x="284.5" y="141.2">4.7u</text>
<text x="88.6" y="145.6" transform="rotate(-90 88.6 145.6)">GND</text>
<text x="109.7" y="144.5">VSS</text>
<text x="109.7" y="147">DDR_DQ11</text>
<text x="175" y="147">DDR_RASN</text>
<text x="176.3" y="144.5">DDR_BA2</text>
<text x="109.2" y="151.4">RK3308B</text>
<text x="267.2" y="150.8">GND</text>
<text x="278.6" y="150.8">GND</text>
<text x="9.4" y="158.4">GND</text>
<text x="25.9" y="158.4">GND</text>
<text x="42.4" y="158.4">GND</text>
<text x="58.9" y="158.4">GND</text>
<text x="75.4" y="158.4">GND</text>
</g>
<g font-size="1.3" fill="#a90000">
<text x="42.4" y="7.5">4</text>
<text x="55.1" y="7.5">3</text>
<text x="106.7" y="8.8">A1</text>
<text x="106.7" y="11.3">A2</text>
<text x="185.2" y="11.3">M5</text>
<text x="185.2" y="8.8">M6</text>
<text x="42.4" y="12.6">1</text>
<text x="55.1" y="12.6">2</text>
<text x="106.7" y="13.8">A3</text>
<text x="106.7" y="16.4">A4</text>
<text x="185.2" y="16.4">M2</text>
<text x="185.2" y="13.8">M4</text>
<text x="106.7" y="18.9">A5</text>
<text x="106.7" y="21.5">A6</text>
<text x="106.7" y="24">A9</text>
<text x="106.6" y="46.9">B1</text>
<text x="185.4" y="46.9">L9</text>
<text x="106.6" y="49.4">B2</text>
<text x="106.6" y="51.9">B3</text>
<text x="185.4" y="51.9">L7</text>
<text x="185.4" y="49.4">L8</text>
<text x="106.6" y="54.5">B4</text>
<text x="106.6" y="57">B5</text>
<text x="106.6" y="59.6">B6</text>
<text x="185.4" y="59.6">L3</text>
<text x="185.4" y="57">L4</text>
<text x="185.4" y="54.5">L5</text>
<text x="106.6" y="62.1">B7</text>
<text x="106.6" y="64.6">B8</text>
<text x="106.6" y="67.2">B9</text>
<text x="185.4" y="87.5">E9</text>
<text x="185.4" y="95.1">E6</text>
<text x="185.4" y="92.6">E7</text>
<text x="185.4" y="90">E8</text>
<text x="106.6" y="97.7">C2</text>
<text x="106.6" y="100.2">C3</text>
<text x="185.4" y="100.2">E4</text>
<text x="185.4" y="97.7">E5</text>
<text x="106.6" y="102.7">C4</text>
<text x="106.6" y="105.3">C5</text>
<text x="106.6" y="107.8">C6</text>
<text x="185.4" y="107.8">E1</text>
<text x="185.4" y="105.3">E2</text>
<text x="185.4" y="102.7">E3</text>
<text x="53.9" y="111.6">1</text>
<text x="106.6" y="110.4">C7</text>
<text x="106.6" y="112.9">C8</text>
<text x="106.6" y="115.4">C9</text>
<text x="106.6" y="143.4">D2</text>
<text x="185.3" y="143.4">D6</text>
<text x="185.3" y="140.8">D7</text>
<text x="185.3" y="138.3">D8</text>
<text x="106.6" y="145.9">D3</text>
<text x="185.3" y="145.9">D5</text>
</g>
<g font-size="1.3" fill="#0f0f0f">
<text x="69.8" y="7.5">XOUT_24M</text>
<text x="96.5" y="11.3">DDR_A7</text>
<text x="30.5" y="12.6">XIN_24M</text>
<text x="96.5" y="13.8">DDR_A2</text>
<text x="200.6" y="16.4">DDR_DQ14</text>
<text x="96.5" y="18.9">DDR_A1</text>
<text x="96.5" y="21.5">DDR_A6</text>
<text x="96.5" y="26.5">DDR_A8</text>
<text x="24.1" y="35.4">XOUT_24M</text>
<text x="96.5" y="34.2">DBG_TX</text>
<text x="96.5" y="31.6">USB_DM</text>
<text x="8.9" y="36.7">XIN_24M</text>
<text x="39.3" y="36.7">RESET_N</text>
<text x="94" y="41.8">RECOVERY</text>
<text x="94" y="46.9">DDR_CS0N</text>
<text x="95.2" y="49.4">DDR_BA0</text>
<text x="96.5" y="51.9">DDR_A5</text>
<text x="95.2" y="59.6">DDR_A12</text>
<text x="95.2" y="57">DDR_A11</text>
<text x="96.5" y="54.5">DDR_A0</text>
<text x="199.4" y="59.6">DDR_DM1</text>
<text x="200.6" y="57">DDR_DQ10</text>
<text x="11.4" y="64.6">USB_EXTR</text>
<text x="27.9" y="63.4">FLASH_SEL</text>
<text x="53.3" y="63.4">RECOVERY</text>
<text x="72.4" y="63.4">RECOVERY</text>
<text x="96.5" y="62.1">DDR_A4</text>
<text x="199.4" y="62.1">XIN_24M</text>
<text x="95.2" y="67.2">DDR_CKE</text>
<text x="95.2" y="69.7">DDR_A14</text>
<text x="96.5" y="77.3">USB_DP</text>
<text x="96.5" y="82.4">DBG_RX</text>
<text x="95.2" y="95.1">RESET_N</text>
<text x="198.1" y="95.1">DDR_A3</text>
<text x="198.1" y="92.6">DDR_A9</text>
<text x="199.4" y="90">DDR_WEN</text>
<text x="94" y="97.7">DDR_CLKN</text>
<text x="95.2" y="100.2">DDR_CLK</text>
<text x="201.9" y="100.2">DDR_RESET</text>
<text x="94" y="105.3">DDR_ODT0</text>
<text x="199.4" y="105.3">DDR_DQ4</text>
<text x="199.4" y="102.7">DDR_DQ6</text>
<text x="41.9" y="111.6">RESET_N</text>
<text x="95.2" y="112.9">DDR_BA1</text>
<text x="95.2" y="115.4">DDR_A10</text>
<text x="95.2" y="125.6">USB_DET</text>
<text x="94" y="128.1">USB_EXTR</text>
<text x="199.4" y="140.8">DDR_A13</text>
<text x="199.4" y="143.4">DDR_BA2</text>
<text x="200.6" y="138.3">DDR_CASN</text>
<text x="94" y="145.9">DDR_DQ11</text>
<text x="200.6" y="145.9">DDR_RASN</text>
</g>
<g font-size=".8" fill="#a90000">
<text x="185.5" y="23.9">L18</text>
<text x="185.5" y="21.4">L19</text>
<text x="185.5" y="18.8">L20</text>
<text x="106.7" y="26.5">A10</text>
<text x="106.7" y="29">A12</text>
<text x="185.5" y="29">L16</text>
<text x="185.5" y="26.5">L17</text>
<text x="106.7" y="31.5">A13</text>
<text x="106.7" y="34.1">A15</text>
<text x="185.5" y="34.1">L14</text>
<text x="185.5" y="31.5">L15</text>
<text x="106.7" y="36.6">A17</text>
<text x="106.7" y="39.2">A18</text>
<text x="106.7" y="41.7">A19</text>
<text x="185.5" y="41.7">L11</text>
<text x="185.5" y="39.2">L12</text>
<text x="185.5" y="36.6">L13</text>
<text x="106.7" y="44.2">A20</text>
<text x="185.5" y="44.2">L10</text>
<text x="185.4" y="64.6">E18</text>
<text x="185.4" y="62">E19</text>
<text x="106.6" y="69.6">B10</text>
<text x="185.4" y="69.6">E16</text>
<text x="185.4" y="67.1">E17</text>
<text x="106.6" y="72.2">B11</text>
<text x="106.6" y="74.7">B12</text>
<text x="106.6" y="77.3">B13</text>
<text x="185.4" y="77.3">E13</text>
<text x="185.4" y="74.7">E14</text>
<text x="185.4" y="72.2">E15</text>
<text x="106.6" y="79.8">B14</text>
<text x="106.6" y="82.3">B15</text>
<text x="185.4" y="82.3">E11</text>
<text x="185.4" y="79.8">E12</text>
<text x="106.6" y="84.9">B16</text>
<text x="106.6" y="87.4">B17</text>
<text x="106.6" y="90">B18</text>
<text x="185.4" y="84.9">E10</text>
<text x="106.6" y="92.5">B19</text>
<text x="106.6" y="95">B20</text>
<text x="185.4" y="112.8">D19</text>
<text x="185.4" y="110.3">D20</text>
<text x="106.6" y="117.9">C11</text>
<text x="185.4" y="117.9">D17</text>
<text x="185.4" y="115.4">D18</text>
<text x="106.6" y="120.4">C12</text>
<text x="106.6" y="123">C13</text>
<text x="106.6" y="125.5">C14</text>
<text x="185.4" y="125.5">D14</text>
<text x="185.4" y="123">D15</text>
<text x="185.4" y="120.4">D16</text>
<text x="106.6" y="128.1">C15</text>
<text x="106.6" y="130.6">C16</text>
<text x="185.4" y="130.6">D12</text>
<text x="185.4" y="128.1">D13</text>
<text x="106.6" y="133.1">C17</text>
<text x="106.6" y="135.7">C18</text>
<text x="185.4" y="135.7">D10</text>
<text x="185.4" y="133.1">D11</text>
<text x="106.6" y="138.2">C19</text>
<text x="106.6" y="140.8">C20</text>
</g>
</svg>
